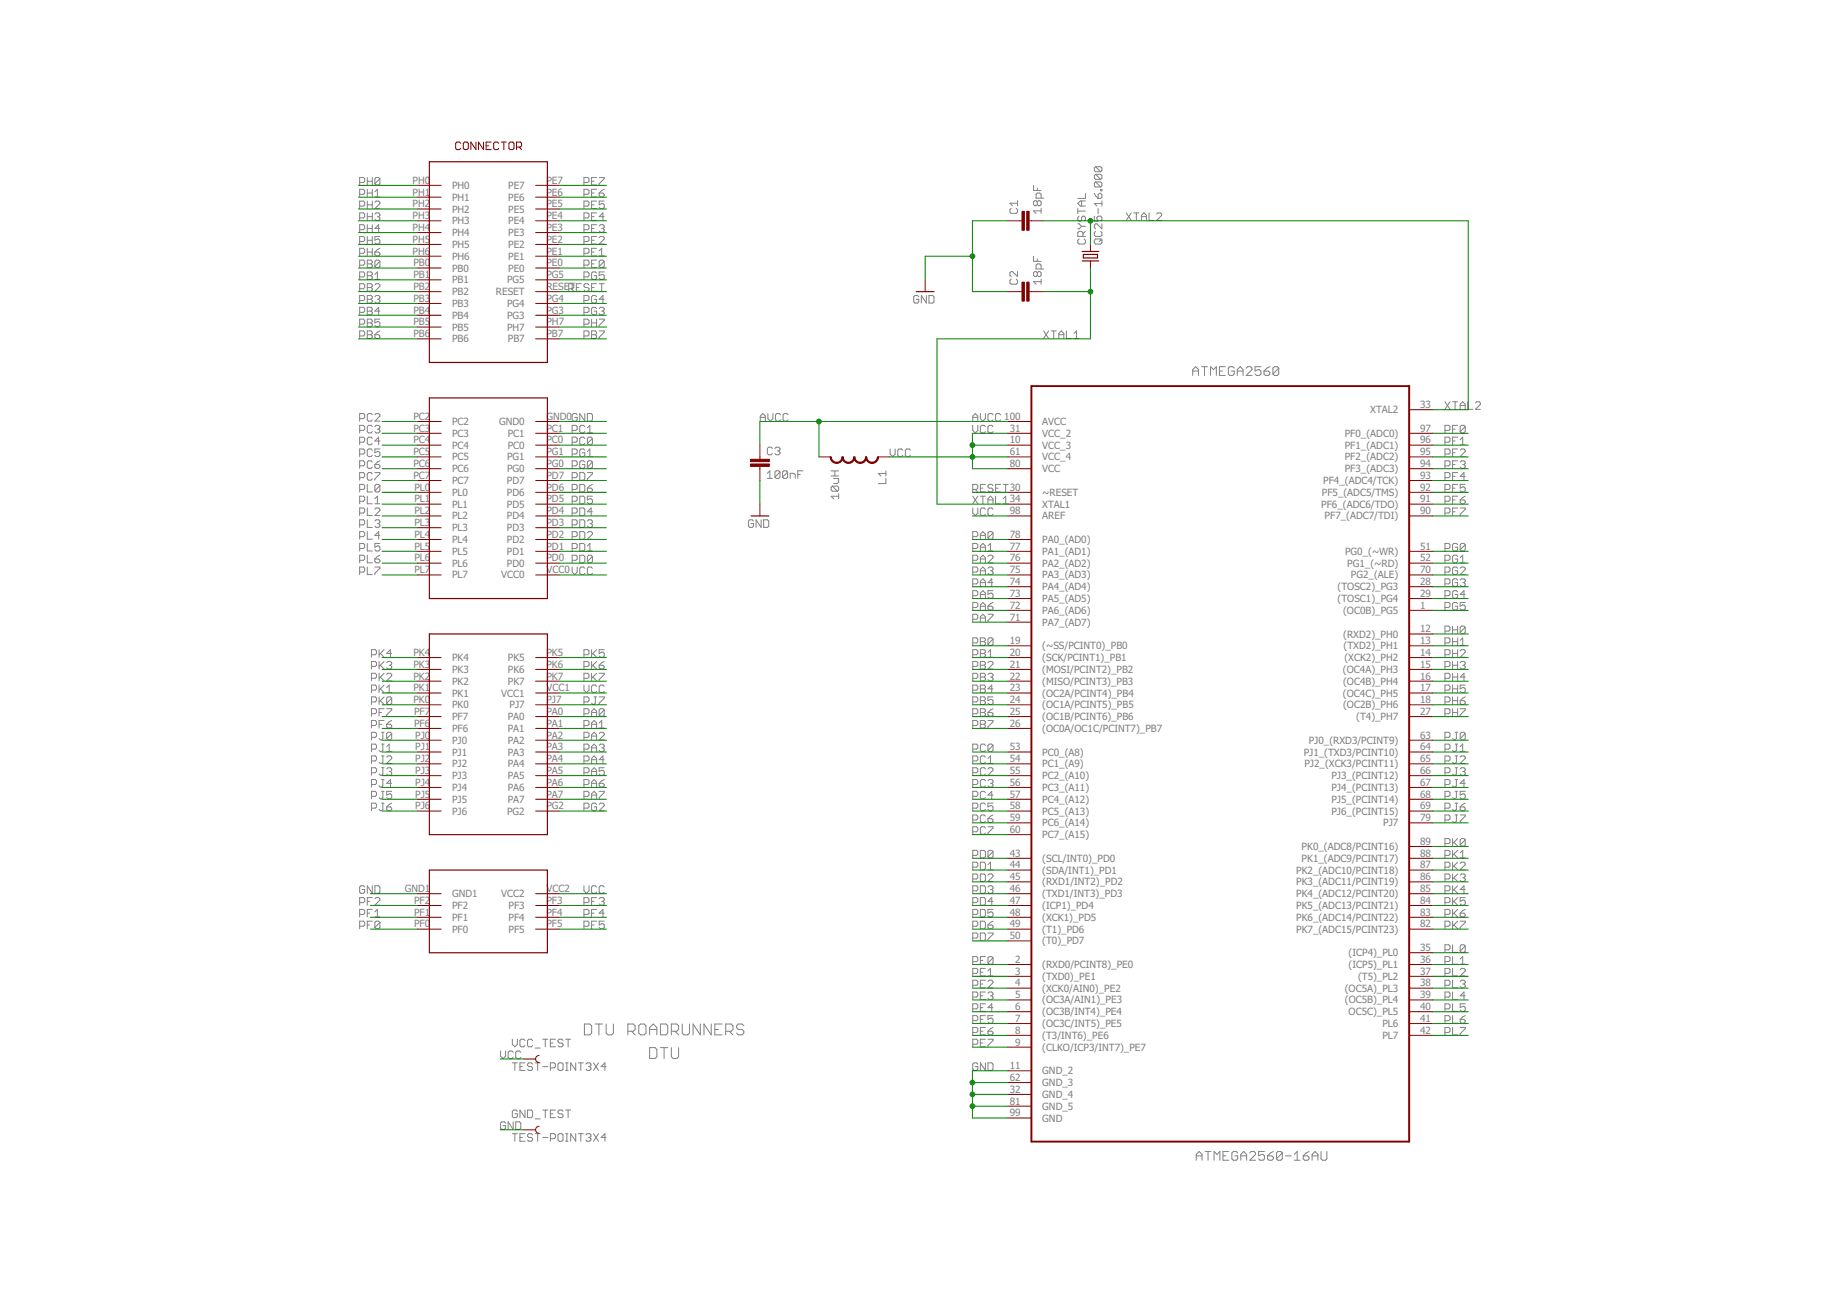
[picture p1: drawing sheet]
<svg xmlns="http://www.w3.org/2000/svg" width="1189mm" height="841mm" viewBox="0 0 1189 841" stroke-linecap="round" stroke-linejoin="round" font-family="sans-serif">
<g fill="none" stroke="#808080" stroke-width=".65">
<path d="M232 118h3v-1v-2h-3v4M237 115v4M237 117h3M240 115v4M245 115h-1h-1h-1v4M245 115v4h-1h-1h-1M245 115l-3 4M377 118h2l1-1v-2h-1h-2v4M382 117h1M385 115h-3v4h3M387 115h3l-3 4M667 120v3h5"/>
<path d="M707 108h-1v2l1 1h3M707 113h-1v2l1 1h3M707 117l-1 1v2l1 1h3M707 108h3h1v2l-1 1M707 113h3h1v2l-1 1M707 117h3l1 1v2l-1 1M707 117l3 4M707 113l3 3M707 108l3 3M232 133h3v-1v-1v-1h-3v5M232 125h3v-2v-1h-3v5M237 125h3"/>
<path d="M237 122v5M237 130v5M237 137v5M237 140h3M237 132h3M240 122v5M240 130v5M240 137v5M242 131l1-1h1l1 1-3 4h3M242 138l1-1h1l1 1-1 2M242 124l2-2v5M242 127h3"/>
<path d="M244 140h.1M244 140l1 1-1 1h-1l-1-1M377 133h2l1-1v-1l-1-1h-2v5M377 125h2h1v-2l-1-1h-2v5M382 125h1M382 140h1M382 132h1M385 130h-3v5h3M385 122h-3v5h3M385 137h-3v5h3M387 125h2l1 1-1 1h-1l-1-1zM390 130h-3v2l1-1 2 1v2l-1 1h-1l-1-1"/>
<path d="M390 140h-3l2-3v5M390 122l-3 3M653 134l-1 1v2l1 1h3l1-1v-2l-1-1M657 130v3M657 131h-5l1 2M670 130h2v2l-1 1-1-1M670 130h-1h-2v2l1 1 2-1M670 121v2M670 130v2M672 136h-5l2 2M672 128v-3h-1h-1h-1v3h5M672 134v4"/>
<path d="M696 135v3M696 136h5M696 140v2v1l2-1v-2h1h2v2l-1 1M698 130v3M701 125v3h-5M701 130h-4l-1 1 1 2h4M706 140v3h3l-1-3h1h1h1v2l-1 1M706 125l3 3M709 126l1-1 1 1v1l-1 1h-1zM709 135v3M710 122h1v1h-1zM711 130v3"/>
<path d="M711 131h-5l2 2M727 137l3 5M730 137l-3 5M732 137h3M733 137v5M737 140h3M742 137v5h3M747 138v-1h2l1 1v1l-3 3h3M232 156h3v-1v-2h-3v5M232 141h3v-1v-2v-1h-3v5M232 148h3v-1v-1v-1h-3v5M237 145v5"/>
<path d="M237 153v5M237 155h3M237 147h3M240 145v5M240 153v5M245 153h-3v2l2-1 1 1v2l-1 1h-1l-1-1M245 147h-3l2-2v5M377 156h2l1-1v-2h-1h-2v5M377 141h2l1-1v-2l-1-1h-2v5M377 148h2l1-1v-1l-1-1h-2v5M382 155h1M382 147h1"/>
<path d="M385 153h-3v5h3M385 145h-3v5h3M387 153h1h1h1v1l-3 4h3M387 146l1-1h1l1 1-1 1M388 147h1M389 147l1 1-1 2h-1l-1-1M696 144l2 2M696 154v1v2v1h4l1-1v-2l-1-1M698 146l-2 2M698 146h3M699 153v-3l-1-1h-2v1v3h5M701 149l-2 2"/>
<path d="M707 154h3l1 1v2l-1 1h-3l-1-1v-2zM707 149l-1 1v2l1 1h3l1-1v-2l-1-1M711 144v4l-3-4h-1l-1 1v2l1 1M711 154l-1 2M737 142v-3l1-2 2 2v3M232 164h3v-1v-2v-1h-3v5M232 171h3v-1v-1v-1h-3v5M232 179h3v-1v-2h-3v4M237 170h2M237 160v5M237 168h2l1 1-1 1 1 2-1 1h-2zM237 176h2h1l-1 2 1 2h-1h-2z"/>
<path d="M237 178h2M237 163h3M240 160v5M242 163h2l1 1-1 1h-1l-1-1zM242 177l2-1v4M245 169l-1-1h-1l-1 1v3M245 169v3l-1 1h-1l-1-1M245 169l-3 3M245 160l-3 3M377 164h2l1-1v-2l-1-1h-2v5M377 171h2l1-1v-1l-1-1h-2v5M377 179h2l1-1v-2h-1h-2v4"/>
<path d="M382 170h1M382 163h1M385 160h-3v5h3M385 168h-3v5h3M385 176h-1h-1h-1v4h1h1h1v-2h-2M387 162l1-2v5M387 165h3M390 169l-1-1h-1l-1 1v3M390 176h-3v2l1-1 2 1v2h-1h-1h-1M390 169v3l-1 1h-1l-1-1M390 169l-3 3M657 175v4l-4-4-1 1v2l1 1"/>
<path d="M667 165v4h5M670 176v-1l2 1v2l-1 1-1-1M670 176l-1-1-2 1v2l1 1 2-1M670 167v2M670 176v2M672 174v-3l-1-1h-1l-1 1v3h5M232 194h3v-1v-1v-1h-3v5M232 186h3v-2v-1h-3v5M237 198h2l1 1-1 2 1 1-1 1h-2zM237 191h2l1 1-1 1 1 2-1 1h-2zM237 193h2M237 183h2l1 1-1 2 1 1-1 1h-2z"/>
<path d="M237 186h2M242 192l1-1h1l1 1-1 1M242 184l1-1h1l1 1v1l-3 3h3M242 180h3M244 193h.1M244 193l1 1-1 2h-1l-1-1M367 186h3v-2v-1h-3v5M369 186l1 2M372 186h2M375 183h-3v5h3M377 194h2l1-1v-1l-1-1h-2v5M380 184l-1-1h-1l-1 2 1 1h1l1 1-1 1h-1l-1-1"/>
<path d="M382 186h1M385 192l-1-1h-1l-1 1v3l1 1h1l1-1v-2h-2M385 183h-3v5h3M385 199l-1-1h-1l-1 1v3l1 1h1l1-1v-1h-2M387 183h3M387 199l1-1h1l1 1-1 2M388 183v5M390 193h-3l2-2v5M593 192l-1-1h-1l-1 1v3l1 1h1l1-1v-2h-2M598 191v5l-3-5v5M600 191h2l1 1v3l-1 1h-2zM653 180l-1 1v2h1h3h1v-2l-1-1"/>
<path d="M672 180v3M672 182h-5l2 1M232 202h3v-1v-2v-1h-3v5M232 209h3v-1v-1v-1h-3v5M232 217h3v-1v-2h-3v4M237 206h2l1 1-1 1 1 2-1 1h-2zM237 214h2h1l-1 2 1 2h-1h-2zM237 201h2M237 208h2M237 216h2M242 216h2l1 2h-1h-1h-1zM245 206h-3v2h2h1v2l-1 1h-1l-1-1"/>
<path d="M245 201h-3l2-3v5M245 214l-3 2M377 202h2l1-1v-2l-1-1h-2v5M377 209h2l1-1v-1l-1-1h-2v5M377 217h2l1-1v-2h-1h-2v4M382 206v5M382 214h2h1l-1 2 1 2h-1h-2zM382 208h3M382 216h2M385 206v5M387 206h3v1l-3 3v1M387 214h3l-3 4"/>
<path d="M388 201h1M389 201l1 1-1 1h-1l-1-1M674 214l3 4M677 214l-3 4M678 214h4M680 214v4M683 216h4M683 218v-3l2-1 2 1v3M688 214v4h4M693 218h3M693 215l2-1v4M770 240h4"/>
<path d="M776 237h3M777 237v5M787 240h2M791 237h-4v5h4M797 238l-1-1h-2l-1 1v3l1 1h2l1-1v-1h-2M799 240h3M804 238l1-1h2l1 1v1l-4 3h4M814 237h-4v3l2-1h1l1 1v1l-1 1h-2l-1-1M816 240h3h1v1l-1 1h-2l-1-1zM820 237l-4 3M825 238l-1-1h-2v1v3M825 238v3l-1 1h-2v-1"/>
<path d="M825 238l-3 3M770 242v-3l2-2 2 2v3M781 242v-5l2 2 2-2v5M799 242v-3l1-2 2 2v3M933 259l3 5M936 259l-3 5M938 259h3M939 259v5M947 259v5h4M232 278h3v-1v-2h-3v4M232 270h3v-1v-1v-1h-3v5M240 275h-1h-1h-1v4h1h1h1"/>
<path d="M240 268l-1-1h-1l-1 1v3l1 1h1l1-1M242 275h1h1h1l-1 2M242 268l1-1h1l1 1v1l-3 3h3M244 277h.1M244 277l1 1-1 1h-1h-1M369 278h3l1-1v-2h-1h-3v4M373 268l-1-1h-2l-1 1v3l1 1h2l1-1v-2h-2M377 275h-2h-1v4h1h2M377 267v5l-3-5v5M379 279h3M379 267h3v1v3v1h-3zM379 276l2-1v4"/>
<path d="M491 269h3M491 272v-3l1-2 2 2v3M496 267v3l1 2 2-2v-3M504 268l-1-1h-2v1v3v1h2l1-1M509 268l-1-1h-2l-1 1v3l1 1h2l1-1M628 272v-3l1-2 2 2v3M628 275v3l1 1 2-1v-3M628 269h3M633 267v3l1 2 2-2v-3M636 275h-1h-1h-1v4h1h1h1M641 275h-1h-2v4h2h1M641 268l-1-1h-2v1v3v1h2l1-1"/>
<path d="M646 268l-1-1h-2v1v3v1h2l1-1M933 278h2l1-1v-2h-1h-2v4M938 277h1M941 275h-3v4M942 264v-3l2-2 2 2v3M942 262h4M946 275h-1h-2h-1v4M946 275v4h-1h-2h-1M946 275l-4 4M952 260l1-1h2l1 1v1l-4 3h4M232 293h3v-1v-1v-1h-3v5M232 285h3v-2v-1h-3v5"/>
<path d="M240 291l-1-1h-1l-1 1v3l1 1h1l1-1M240 283l-1-1h-1l-1 1v3l1 1h1l1-1M240 298l-1-1h-1l-1 1v3l1 1h1l1-1M242 300h2l1 1-1 1h-1l-1-1zM245 290h-3v2l2-1 1 1v2l-1 1h-1l-1-1M245 285h-3l2-3v5M245 297l-3 3M369 293h3l1-1v-1l-1-1h-3v5M369 285h3h1v-2l-1-1h-3v5M377 291v-1h-2l-1 1v3l1 1h2v-1v-2h-1M377 283v-1h-2l-1 1v3l1 1h2v-1M377 298v-1h-2l-1 1v3l1 1h2v-1v-1h-1"/>
<path d="M379 295h3M379 291l2-1v5M382 283v-1h-2l-1 1v3M382 298v-1h-2l-1 1v3M382 283v3v1h-2l-1-1M382 298v3v1h-2l-1-1M382 283l-3 3M382 298l-3 3M499 289h-1h-2h-1v4l1 1h2l1-1M500 289h1h2v2M502 291h1M503 291v1v2h-2l-1-1"/>
<path d="M575 290v3l1 2 2-2v-3M583 291l-1-1h-2l-1 1v3l1 1h2l1-1M588 291l-1-1h-2l-1 1v3l1 1h2l1-1M933 293h2l1-1v-1l-1-1h-2v5M933 285h2h1v-2l-1-1h-2v5M938 285h1M938 300h1M938 292h1M941 290h-3v5M941 282h-3v5M941 297h-3v5M942 291l1-1h2l1 1-4 4h4"/>
<path d="M942 287h4M942 298l1-1h2l1 1-1 2M942 284l2-2v5M944 300h1M945 300l1 1-1 1h-2l-1-1M232 301h3v-1v-2v-1h-3v5M232 308h3v-1v-1v-1h-3v5M232 316h3v-1v-2h-3v5M237 313v5h3M240 306l-1-1h-1l-1 1v3l1 1h1l1-1M242 305h3v1l-3 3v1M245 313h-1h-1h-1v4"/>
<path d="M245 313v4l-1 1h-1l-1-1M245 313l-3 4M369 301h3l1-1v-2l-1-1h-3v5M369 308h3l1-1v-1l-1-1h-3v5M369 316h3l1-1v-2h-1h-3v5M374 305h3v1v3v1h-3zM374 313h3v4v1h-3zM379 305h3v1l-3 3v1M379 315h3v2v1h-2l-1-1zM382 313l-3 2M495 309h4M495 306l2-2v5"/>
<path d="M503 305v3v1h-2l-1-1M503 305v-1h-2l-1 1v3M503 305l-3 3M508 305v3v1h-2l-1-1M508 305v-1h-2l-1 1v3M508 305l-3 3M510 309v-3h2h1v3M515 306h2M518 304h-3v5M536 307h5M536 304h5M537 314h3l1 1v1l-1 1"/>
<path d="M537 314l-1 1v1l1 1h3M537 314l3 3M538 309h3v2l-1 1h-2M539 304v3M541 319v3M572 309v3h-5M572 306h-5l1 1M572 304v3M628 316h2l1-1v-2h-1h-2v5M629 316l2 2M633 315h1M636 313h-3v5h3"/>
<path d="M641 313h-1h-2v2h2l1 1-1 2h-2v-1M643 315h1M646 313h-3v5h3M647 313h4M649 313v5M933 316h2l1-1v-2h-1h-2v5M933 301h2l1-1v-2l-1-1h-2v5M933 308h2l1-1v-1l-1-1h-2v5M938 315h1M938 307h1M941 313h-3v5M941 305h-3v5"/>
<path d="M946 313h-4v2l2-1 2 1v2l-1 1h-2l-1-1M946 307h-4l3-2v5M232 339h3v-1v-2h-3v4M232 331h3v-1v-1v-1h-3v5M232 324h3v-1v-2v-1h-3v5M237 336v4h3M237 328v5h3M237 320v5h3M242 336h1h1h1l-1 2M242 329l1-1h1l1 1v1l-3 3h3M242 322l2-2v5M242 325h3"/>
<path d="M244 338h.1M244 338l1 1-1 1h-1h-1M369 339h3l1-1v-2h-1h-3v4M369 324h3l1-1v-2l-1-1h-3v5M369 331h3l1-1v-1l-1-1h-3v5M374 336h3v4h-3zM374 320h3v1v3v1h-3zM374 328h3v1v3v1h-3zM379 336h1h2v2M381 338h1M382 338v1v1h-2h-1M382 320h-3v3l2-1 1 1v1v1h-2l-1-1"/>
<path d="M382 330h-3l3-2v5M486 336h-1h-1h-1v4h1h1h1v-2h-1M491 336v4l-3-4v4M493 336h2h1v4h-1h-2zM541 320h-5l2 2M628 328v3l1 2 2-2v-3M628 320l3 5M631 320l-3 5M633 320h3M634 320v5M636 329l-1-1h-1l-1 1v3l1 1h1l1-1M638 325v-3l1-2 2 2v3"/>
<path d="M638 323h3M641 329l-1-1h-2v1v3v1h2l1-1M643 320v5h3M647 322l2-2v5M647 325h4M933 331h2l1-1v-1l-1-1h-2v5M933 324h2l1-1v-2l-1-1h-2v5M938 330h1M938 323h1M941 328h-3v5M941 320h-3v5M942 328h4v1l-4 3v1"/>
<path d="M942 323h3l1 1-1 1h-2l-1-1zM946 320l-4 3M232 346h3v-2v-1h-3v5M232 354h3v-1v-1v-1h-3v5M237 343v5h3M237 351v5h3M237 358v5h3M245 351h-3v2l2-1 1 1v2l-1 1h-1l-1-1M245 346h-3l2-3v5M245 358l-3 3M369 346h3h1v-2l-1-1h-3v5M369 354h3l1-1v-1l-1-1h-3v5"/>
<path d="M374 343h3v1v3v1h-3zM374 351h3v1v3v1h-3zM374 358h3v1v3v1h-3zM379 344l1-1h2v1v1l-3 3h3M379 356h3M379 352l2-1v5M382 359v-1h-2l-1 1v3M382 359v3v1h-2l-1-1M382 359l-3 3M628 346h2h1v-2l-1-1h-2v5M628 354h2l1-1v-1l-1-1h-2v5M633 348v-3l1-2 2 2v3"/>
<path d="M633 356v-4l1-1 2 1v4M633 346h3M633 353h3M638 359v-1h2l1 1v1l-3 3h3M638 352l1-1v5M638 356h3M641 344l-1-1h-2v1v3M641 344v3l-1 1h-2v-1M641 344l-3 3M933 354h2l1-1v-1l-1-1h-2v5M941 352l-1-1h-2v1v3v1h2l1-1v-2h-2M941 359l-1-1h-2v1v3v1h2l1-1v-1h-2"/>
<path d="M946 352l-1-1h-2l-1 1v3M946 352v3l-1 1h-2l-1-1M946 352l-4 3M232 369h3v-1v-1v-1h-3v5M232 362h3v-1v-2v-1h-3v5M237 366v5h3M242 366h3v1l-3 3v1M242 361h2l1 1-1 1h-1l-1-1zM369 362h3l1-1v-2l-1-1h-3v5M369 366v3l2 2 2-2v-3M377 367v-1h-2l-1 1v3l1 1h2v-1M382 367v-1h-2l-1 1v3l1 1h2v-1"/>
<path d="M628 362h2l1-1v-2l-1-1h-2v5M628 369h2l1-1v-1l-1-1h-2v5M628 377h2l1-1v-2h-1h-2v5M633 363v-3l1-2 2 2v3M633 371v-3l1-2 2 2v3M633 379v-4l1-1 2 1v4M633 361h3M633 368h3M633 376h3M638 367v-1h2l1 1-1 1M639 368h1M640 368l1 1-1 2h-2v-1"/>
<path d="M641 376h-3l2-2v5M933 377h2l1-1v-2h-1h-2v5M933 369h2l1-1v-1l-1-1h-2v5M933 362h2l1-1v-2l-1-1h-2v5M941 367l-1-1h-2v1v3v1h2l1-1v-2h-2M941 374h-1h-2v4v1h2l1-1v-2h-2M942 367l1-1h2l1 1v1l-4 3h4M942 363h4M942 374h1h2h1l-1 2M942 360l2-2v5M944 376h1M945 376l1 1-1 2h-2l-1-1"/>
<path d="M628 384h2h1v-2l-1-1h-2v5M628 392h2l1-1v-1l-1-1h-2v5M628 400h2l1-1v-2l-1-1h-2v5M633 386v-3l1-2 2 2v3M633 394v-4l1-1 2 1v4M633 384h3M633 391h3M633 399h3M638 391h2l1 2-1 1h-2v-1zM638 396h3v1l-3 4M641 381h-3v3l1-1 2 1v1l-1 1h-2v-1M641 389l-3 2"/>
<path d="M933 384h2h1v-2l-1-1h-2v5M933 392h2l1-1v-1l-1-1h-2v5M941 382l-1-1h-2v1v3v1h2l1-1v-1h-2M941 390l-1-1h-2v1v3v1h2l1-1v-2h-2M946 389h-4v2l2-1 2 1v2l-1 1h-2l-1-1M946 384h-4l3-3v5M245 419v5M248 419l-3 4M382 419v5M385 419l-3 4M390 419h-3v3l1-1 2 1v1l-1 1h-1l-1-1M628 415h2l1-1v-1l-1-1h-2v5"/>
<path d="M633 401v-3l1-2 2 2v3M633 412h2l1 1-1 1 1 2-1 1h-2zM633 419h2l1 1-1 2 1 1-1 1h-2zM633 414h2M641 413l-1-1h-2v1v3M641 413v3l-1 1h-2v-1M641 413l-3 3M933 415h2l1-1v-1l-1-1h-2v5M933 407h2h1v-2l-1-1h-2v5M938 414h3M938 404v5M938 412v5"/>
<path d="M938 419v5M938 407h3M941 404v5M941 412v5M941 419v5M942 417h4M942 413l2-1v5M946 405l-1-1h-2l-1 1v3M946 405v3l-1 1h-2l-1-1M946 405l-4 3M240 423h2l1-1v-2l-1-1h-2v5M240 430h2l1-1v-1l-1-1h-2v5"/>
<path d="M240 438h2l1-1v-2h-1h-2v4M245 427v5M245 435v4M245 437l3 2M245 429l3 3M245 422l3 2M248 435l-3 3M248 427l-3 3M250 435h2h1v1l-3 3h3M250 428v-1h2l1 1-1 1M251 429h1M252 429l1 1-1 2h-2v-1"/>
<path d="M253 422h-3l2-3v5M377 423h2l1-1v-2l-1-1h-2v5M377 430h2l1-1v-1l-1-1h-2v5M377 438h2l1-1v-2h-1h-2v4M382 427v5M382 435v4M383 422l2 2M383 429l2 3M383 437l2 2M385 427l-3 3M385 435l-3 3M387 429h2l1 2-1 1h-1l-1-1z"/>
<path d="M387 435h3l-3 4M390 427l-3 2M628 423h2l1-1v-2l-1-1h-2v5M628 430h2l1-1v-1l-1-1h-2v5M628 438h2l1-1v-2h-1h-2v4M633 427h2l1 1-1 1 1 2-1 1h-2zM633 435h2h1l-1 2 1 2h-1h-2zM633 422h2M633 429h2M633 437h2M638 428v-1h2l1 1v1l-3 3h3M638 435h2h1l-1 2"/>
<path d="M638 421l1-2v5M638 424h3M639 437h1M640 437l1 1-1 1h-2M933 423h2l1-1v-2l-1-1h-2v5M933 430h2l1-1v-1l-1-1h-2v5M933 438h2l1-1v-2h-1h-2v4M938 422h3M938 429h3M938 437h3M938 427v5M938 435v4"/>
<path d="M941 427v5M941 435v4M942 420l1-1h2l1 1v1l-4 3h4M942 428l1-1h2l1 1-1 1M944 429h1M945 429l1 1-1 2h-2l-1-1M946 437h-4l3-2v4M240 445h2h1v-2l-1-1h-2v5M240 453h2l1-1v-1l-1-1h-2v5M245 460h1M245 442v5M245 450v5"/>
<path d="M245 452l3 3M245 445l3 2M248 457h-3v5M248 450l-3 3M248 442l-3 3M250 447h3M250 457h3v1l-3 3v1M250 444l1-2v5M253 451l-1-1h-2v1v3M253 451v3l-1 1h-2v-1M253 451l-3 3M377 442v3l2 2 1-2v-3"/>
<path d="M377 453h2l1-1v-1l-1-1h-2v5M382 460h3M383 450h2M384 450v4l-1 1-1-1M385 443l-1-1h-1l-1 1v3l1 1h1l1-1M387 450h3v1l-3 3v1M390 443l-1-1h-1l-1 1v3l1 1h1l1-1M390 458l-1-1h-1l-1 1v3M390 458v3l-1 1h-1l-1-1M390 458l-3 3M628 445h2h1v-2l-1-1h-2v5M628 453h2l1-1v-1l-1-1h-2v5"/>
<path d="M633 442h2l1 1-1 2 1 1-1 1h-2zM633 450h2l1 1-1 1 1 2-1 1h-2zM633 457h2l1 1-1 2 1 1-1 1h-2zM633 460h2M633 445h2M633 452h2M638 460h2l1 1-1 1h-2v-1zM641 450h-3v2l1-1 2 1v2l-1 1h-2v-1M641 445h-3l2-3v5M641 457l-3 3M933 445h2h1v-2l-1-1h-2v5M933 453h2l1-1v-1l-1-1h-2v5"/>
<path d="M938 460h3M938 445h3M938 452h3M938 442v5M938 450v5M938 457v5M941 442v5M941 450v5M941 457v5M942 457h4v1l-4 3v1M942 452h3l1 2-1 1h-2l-1-1zM946 442h-4v3l2-1 2 1v1l-1 1h-2l-1-1"/>
<path d="M946 450l-4 2M240 461h2l1-1v-2l-1-1h-2v5M240 468h2l1-1v-1l-1-1h-2v5M240 476h2l1-1v-2h-1h-2v5M245 467h1M246 473h2M247 473v4l-1 1-1-1M248 465h-3v5M250 467h2l1 2-1 1h-2v-1zM253 473h-1h-2v4M253 473v4l-1 1h-2v-1M253 465l-3 2"/>
<path d="M253 473l-3 4M377 461h2l1-1v-2l-1-1h-2v5M377 468h2l1-1v-1l-1-1h-2v5M377 476h2l1-1v-2h-1h-2v5M382 462v-3l1-2 2 2v3M382 470v-3l1-2 2 2v3M382 478v-4l1-1 2 1v4M382 467h3M382 475h3M387 473h1h1h1v1l-3 4h3M387 467l1-2v5M387 470h3"/>
<path d="M628 461h2l1-1v-2l-1-1h-2v5M628 468h2l1-1v-1l-1-1h-2v5M633 465h2l1 1-1 1 1 2-1 1h-2zM633 467h2M638 465h3v1l-3 3v1M933 461h2l1-1v-2l-1-1h-2v5M933 476h2l1-1v-2h-1h-2v5M939 473h2M940 473v4l-1 1-1-1M946 473h-1h-2h-1v4M946 473v4l-1 1h-2l-1-1M946 473l-4 4"/>
<path d="M240 491h2l1-1v-1l-1-1h-2v5M240 484h2l1-1v-2l-1-1h-2v5M240 499h2l1-1v-2h-1h-2v4M246 480h2M246 488h2M246 496h2M247 496v4h-1h-1M247 480v4l-1 1-1-1M247 488v4l-1 1-1-1M250 485h3M250 489v-1h2l1 1v1l-3 3h3M250 496h2h1l-1 2"/>
<path d="M250 482l1-2v5M251 498h1M252 498l1 1-1 1h-2M377 484h2l1-1v-2l-1-1h-2v5M377 491h2l1-1v-1l-1-1h-2v5M377 499h2l1-1v-2h-1h-2v4M382 485v-3l1-2 2 2v3M382 493v-3l1-2 2 2v3M382 483h3M382 490h3M382 498h3M387 481l1-1h1l1 1-1 2"/>
<path d="M388 483h1M389 483l1 1-1 1h-1l-1-1M390 496h-3v2l1-1 2 1v2h-1h-1h-1M390 490h-3l2-2v5M628 484h2l1-1v-2l-1-1h-2v5M628 491h2l1-1v-1l-1-1h-2v5M628 499h2l1-1v-2h-1h-2v4M636 481l-1-1h-1l-1 1v3l1 1h1l1-1M636 489l-1-1h-1l-1 1v3l1 1h1l1-1M636 496h-1h-1h-1v4h1h1h1M638 496h2h1v1l-3 3h3M638 490l1-2v5"/>
<path d="M638 493h3M641 481l-1-1h-2v1v3M641 481v3l-1 1h-2v-1M641 481l-3 3M933 484h2l1-1v-2l-1-1h-2v5M933 491h2l1-1v-1l-1-1h-2v5M933 499h2l1-1v-2h-1h-2v4M939 480h2M939 488h2M939 496h2M940 480v4l-1 1-1-1M940 496v4h-1h-1"/>
<path d="M940 488v4l-1 1-1-1M942 485h4M942 489l1-1h2l1 1v1l-4 3h4M942 496h1h2h1l-1 2M942 482l2-2v5M944 498h1M945 498l1 1-1 1h-2h-1M240 506h2h1v-2l-1-1h-2v5M240 514h2l1-1v-1l-1-1h-2v5M246 503h2M246 511h2M246 518h2"/>
<path d="M247 503v4l-1 1-1-1M247 511v4l-1 1-1-1M247 518v4l-1 1-1-1M253 506h-3l2-3v5M253 511h-3v2l1-1 2 1v2l-1 1h-2v-1M253 518l-3 3M377 506h2h1v-2l-1-1h-2v5M377 514h2l1-1v-1l-1-1h-2v5M382 500v-3l1-1 2 1v3M382 508v-3l1-2 2 2v3M382 516v-4l1-1 2 1v4M382 506h3"/>
<path d="M382 513h3M385 519l-1-1h-1l-1 1v3l1 1h1l1-1v-1h-2M387 506h2l1 1-1 1h-1l-1-1zM387 511h3v1l-3 3v1M387 519l1-1h1l1 1v1l-3 3h3M390 503l-3 3M628 506h2h1v-2l-1-1h-2v5M628 514h2l1-1v-1l-1-1h-2v5M636 504l-1-1h-1l-1 1v3l1 1h1l1-1M636 512l-1-1h-1l-1 1v3l1 1h1l1-1M636 519l-1-1h-1l-1 1v3l1 1h1l1-1M638 504v-1h2l1 1-1 2"/>
<path d="M639 506h1M640 506h1l-1 2h-2v-1M641 518h-3v3l1-1 2 1v1l-1 1h-2v-1M641 513h-3l2-2v5M933 506h2h1v-2l-1-1h-2v5M933 514h2l1-1v-1l-1-1h-2v5M939 503h2M939 511h2M939 518h2M940 503v4l-1 1-1-1M940 511v4l-1 1-1-1M940 518v4l-1 1-1-1"/>
<path d="M946 506h-4l3-3v5M946 511h-4v2l2-1 2 1v2l-1 1h-2l-1-1M946 518l-4 3M240 522h2l1-1v-2l-1-1h-2v5M250 521h2l1 1-1 1h-2v-1zM377 522h2l1-1v-2l-1-1h-2v5M628 522h2l1-1v-2l-1-1h-2v5M628 529h2l1-1v-1l-1-1h-2v5M628 537h2l1-1v-2h-1h-2v5M636 527l-1-1h-1l-1 1v3l1 1h1l1-1M636 534h-1h-1h-1v4l1 1h1l1-1M638 528h2l1 2-1 1h-2v-1z"/>
<path d="M638 534h3l-3 4v1M641 526l-3 2M933 522h2l1-1v-2l-1-1h-2v5M933 529h2l1-1v-1l-1-1h-2v5M939 526h2M940 526v4l-1 1-1-1M942 521h3l1 1-1 1h-2l-1-1zM942 526h4v1l-4 3v1M628 552h2l1-1v-1l-1-1h-2v5M628 560h2l1-1v-2l-1-1h-2v5M633 549h2l1 1v3l-1 1h-2zM633 556h2l1 1v4h-1h-2z"/>
<path d="M638 558l1-2v5M641 550l-1-1h-2v1v3M641 550v3l-1 1h-2v-1M641 550l-3 3M933 552h2l1-1v-1l-1-1h-2v5M933 560h2l1-1v-2l-1-1h-2v5M933 544h2h1v-2l-1-1h-2v5M938 541v5M938 549v5M938 556v5M938 544l3 2M938 551l3 3"/>
<path d="M938 559l3 2M941 541l-3 3M941 549l-3 3M941 556l-3 4M942 554h4M942 557l1-1h2l1 1v1l-4 3h4M942 550l2-1v5M946 542l-1-1h-2l-1 1v3M946 542v3l-1 1h-2l-1-1M946 542l-4 3M235 573v-1h-2l-1 1v3l1 1h2v-1v-2h-1M240 572v5l-3-5v5"/>
<path d="M240 579h-3v5M242 572h2l1 1v3l-1 1h-2zM377 572v3l2 2 1-2v-3M385 573l-1-1h-1l-1 1v3l1 1h1l1-1M385 579h-3v5M390 573l-1-1h-1l-1 1v3l1 1h1l1-1M628 567h2h1v-2l-1-1h-2v5M628 575h2l1-1v-1l-1-1h-2v5M633 564h2l1 1v3l-1 1h-2zM633 572h2l1 1v3l-1 1h-2zM633 579h2l1 1v3l-1 1h-2zM638 573v-1h2l1 1-1 1"/>
<path d="M638 565v-1h2l1 1v1l-3 3h3M638 561h3M639 574h1M640 574l1 1-1 2h-2v-1M933 575h2l1-1v-1l-1-1h-2v5M933 567h2h1v-2l-1-1h-2v5M938 564v5M938 572v5M938 579v5M938 567l3 2M938 574l3 3M941 564l-3 3"/>
<path d="M941 572l-3 3M941 579l-3 4M942 565l1-1h2l1 1-1 2M944 567h1M945 567h1l-1 2h-2l-1-1M946 574h-4l3-2v5M946 579h-4v3l3-1 1 1v1l-1 1h-2l-1-1M232 583h3v-1v-2v-1h-3v5M232 590h3v-1v-1v-1h-3v5M232 598h3v-1v-2h-3v4M237 582h2M237 597h2"/>
<path d="M237 589h2M240 587h-3v5M240 595h-3v4M242 580l1-1h1l1 1v1l-3 3h3M242 589l2-2v5M242 592h3M245 595h-1h-1h-1v4M245 595v4h-1h-1h-1M245 595l-3 4M377 583h2l1-1v-2l-1-1h-2v5M377 590h2l1-1v-1l-1-1h-2v5M377 598h2l1-1v-2h-1h-2v4"/>
<path d="M382 582h1M382 597h1M382 589h1M385 587h-3v5M385 595h-3v4M387 580l1-1h1l1 1-1 2M388 582h1M389 582l1 1-1 1h-1l-1-1M390 595h-3v2l2-1 1 1v2h-1h-1h-1M390 589h-3l2-2v5M628 583h2l1-1v-2l-1-1h-2v5M628 590h2l1-1v-1l-1-1h-2v5"/>
<path d="M628 598h2l1-1v-2h-1h-2v4M633 587h2l1 1v3l-1 1h-2zM633 595h2h1v4h-1h-2zM638 597h2l1 2h-1h-2zM641 587h-3v2h1h2v2l-1 1h-2v-1M641 582h-3l2-3v5M641 595l-3 2M933 583h2l1-1v-2l-1-1h-2v5M933 590h2l1-1v-1l-1-1h-2v5M933 598h2l1-1v-2h-1h-2v4M938 587v5M938 595v4"/>
<path d="M938 582l3 2M938 589l3 3M938 597l3 2M941 587l-3 3M941 595l-3 3M942 589h3l1 2-1 1h-2l-1-1zM942 595h4l-4 4M946 587l-4 2M628 605h2h1v-2l-1-1h-2v5M633 602h2l1 1v3l-1 1h-2zM633 620h1M636 617h-3v5h3"/>
<path d="M638 602h3v1l-3 3v1M641 618l-1-1h-2v1v4M641 618v4h-1h-2M641 618l-3 4M933 613h2l1-1v-1l-1-1h-2v5M938 617v5h3M938 610v5h3M942 619l2-2v5M946 611l-1-1h-2l-1 1v3M946 611v3l-1 1h-2l-1-1M946 611l-4 3M628 621h2l1-1v-2l-1-1h-2v5"/>
<path d="M628 628h2h1v-2l-1-1h-2v5M628 636h2l1-1v-2h-1h-2v5M633 628h1M633 635h1M636 625h-3v5h3M636 633h-3v5h3M638 633h2h1v1l-3 4h3M638 627l1-2v5M638 630h3M933 621h2l1-1v-2l-1-1h-2v5M933 628h2h1v-2l-1-1h-2v5M933 636h2l1-1v-2h-1h-2v5"/>
<path d="M938 625v5h3M938 633v5h3M942 622h4M942 626l1-1h2l1 1v1l-4 3h4M942 633h1h2h1l-1 2M944 635h1M945 635l1 1-1 2h-2l-1-1M628 644h2l1-1v-2l-1-1h-2v5M628 651h2l1-1v-1l-1-1h-2v5M628 659h2l1-1v-2h-1h-2v4M633 643h1M633 650h1"/>
<path d="M633 658h1M636 640h-3v5h3M636 648h-3v5h3M636 656h-3v4h3M638 641v-1h2l1 1-1 2M639 643h1M640 643l1 1-1 1h-2v-1M641 656h-3v2l1-1 2 1v2h-1h-2M641 650h-3l2-2v5M933 644h2l1-1v-2l-1-1h-2v5M933 651h2l1-1v-1l-1-1h-2v5M933 659h2l1-1v-2h-1h-2v4"/>
<path d="M938 640v5h3M938 648v5h3M938 656v4h3M942 658h3l1 2h-1h-2h-1zM946 643h-4l3-3v5M946 648h-4v2h3h1v2l-1 1h-2l-1-1M946 656l-4 2M323 678v4l2 1 1-1v-4M331 671v3l1 2 2-2v-3M331 679l-1-1h-1l-1 1v3l1 1h1l1-1M336 679l-1-1h-1l-1 1v3l1 1h1l1-1M339 672l-1-1h-2v1v3v1h2l1-1"/>
<path d="M344 672l-1-1h-2l-1 1v3l1 1h2l1-1M345 676h4M350 671h4M352 671v5M355 673h2M358 671h-3v5h3M363 672v-1h-2l-1 1 1 1h2v1v2h-2l-1-1M365 671h3M367 671v5M377 661h4l1 1v5l-1 1h-4zM384 661h5M387 661v7"/>
<path d="M391 661v6l1 1h3l1-1v-6M405 666h4l1-2v-2l-1-1h-4v7M408 666l2 2M412 662l1-1h3l1 1v5l-1 1h-3l-1-1zM419 668v-5l3-2 2 2v5M419 676h4l1 1v5l-1 1h-4zM419 664h5M426 676h5M426 661h4l1 1v5l-1 1h-4zM429 676v7M433 676v6l1 1h3l1-1v-6M433 666h4l1-2v-2l-1-1h-4v7"/>
<path d="M436 666l2 2M440 661v6l1 1h3l1-1v-6M452 661v7l-5-7v7M459 661v7l-5-7v7M461 664h3M466 661h-5v7h5M468 666h4l1-2v-2l-1-1h-4v7M471 666l2 2M480 662l-1-1h-2l-2 1v1l2 1h2l1 2v1l-1 1h-2l-2-1M628 674h2l1-1v-1l-1-1h-2v5M628 666h2h1v-2l-1-1h-2v5M633 673h1"/>
<path d="M633 666h1M636 671h-3v5h3M636 663h-3v5h3M638 671h3v1l-3 3v1M638 666h2l1 1-1 1h-2v-1zM641 663l-3 3M933 666h2h1v-2l-1-1h-2v5M938 663v5h3M942 663h4v1l-4 3v1M331 686h3M332 686v5M336 688h1"/>
<path d="M339 686h-3v5h3M344 687l-1-1h-2l-1 1 1 1h2l1 1-1 2h-2l-1-1M345 686h4M347 686v5M350 688h4M355 689h3v-1v-1v-1h-3v5M361 686h2v1v3v1h-2l-1-1v-3zM365 686h2M365 691h2M366 686v5M372 686v5l-4-5v5M373 686h3"/>
<path d="M375 686v5M378 687l1-1h2v1v1M380 688h1M381 688v1v2h-2l-1-1M383 686l3 5M386 686l-3 5M391 688h-3l2-2v5M631 687l-1-1h-1l-1 1v3l1 1h1l1-1v-2h-2M636 686v5l-3-5v5M638 686h2l1 1v3l-1 1h-2zM334 717l-1-1h-2v1v4h2h1v-2h-2M339 716v5l-3-5v5"/>
<path d="M340 716h3l1 1v4h-1h-3zM350 716h4M352 716v5M355 719h2M358 716h-3v5h3M363 717v-1h-2l-1 1 1 2h2v1v1h-2h-1M365 716h3M367 716v5M326 725v-1h-2l-1 1v3l1 1h2v-1v-1h-1M331 732h3M331 724v5l-3-5v5M332 732v5"/>
<path d="M333 724h2l1 1v3l-1 1h-2zM336 734h1M339 732h-3v5h3M344 733l-1-1h-2l-1 1 1 1h2l1 1-1 2h-2l-1-1M345 732h4M345 722h4M347 732v5M350 734h4M355 735h3v-1v-1v-1h-3v5M361 732h2v1v3v1h-2l-1-1v-3zM365 732h2M365 737h2"/>
<path d="M366 732v5M372 732v5l-4-5v5M373 732h3M375 732v5M378 733l1-1h2v1v1M380 734h1M381 734v1v2h-2l-1-1M383 732l3 5M386 732l-3 5M391 734h-3l2-2v5M772 749v-4l2-2 2 2v4M772 746h4"/>
<path d="M778 743h4M780 743v6M784 749v-6l1 2 2-2v6M789 746h2M793 743h-4v6h4M799 744l-1-1h-2l-1 1v4l1 1h2l1-1v-2h-2M801 746h4M801 749v-4l2-2 2 2v4M807 744l1-1h1l1 1v1l-3 4h3M816 743h-4v3l2-1h1l1 1v2l-1 1h-2l-1-1M818 746h3l1 1v1l-1 1h-2l-1-1zM822 743l-4 3"/>
<path d="M828 744l-1-1h-2l-1 1v4M828 744v4l-1 1h-2l-1-1M828 744l-4 4M830 746h3M835 749h4M835 745l2-2v6M841 746h3l1 1v1l-1 1h-2l-1-1zM845 743l-4 3M847 746h4M847 749v-4l2-2 2 2v4M853 743v5l1 1h1l1-1v-5"/>
</g>
<g fill="none" stroke="#800000" stroke-width=".65">
<path d="M297 92h-2h-1v4l1 1h2v-1M299 92h1h1h1v4l-1 1h-1l-1-1zM307 92v5l-3-5v5M312 92v5l-3-5v5M314 94h1M317 92h-3v5h3M322 92h-1h-2v4v1h2l1-1M324 92h3M325 92v5M328 92h1h2h1v4l-1 1h-2l-1-1zM333 95h3l1-1v-2h-1h-3v5M335 95l2 2"/>
<path d="M269 120h16M346 120h15M269 127h16M269 135h16M346 127h15M346 135h15M269 143h16M269 150h16M269 158h16M346 143h15M346 150h15M346 158h15"/>
<path d="M650 143h10M664 143h9M704 158v4M269 165h16M269 173h16M346 165h15M346 173h15M704 168v5M269 188h16M269 181h16M269 196h16M346 188h15"/>
<path d="M346 181h15M346 196h15M597 181v7M650 188h10M664 188h9M269 203h16M269 211h16M269 219h16M346 203h15M346 211h15M346 219h15M269 272h16"/>
<path d="M269 280h16M346 272h15M346 280h15M650 272h16M650 280h16M910 280h15M910 264h15M269 287h16M269 295h16M346 287h15M346 295h15M490 287v9"/>
<path d="M529 295h7M567 295h7M650 287h16M650 295h16M910 287h15M910 295h15M269 303h16M269 318h16M269 310h16M346 303h15M346 318h15M346 310h15"/>
<path d="M490 301v9M650 303h16M650 318h16M910 303h15M910 318h15M910 310h15M269 325h16M269 333h16M346 325h15M346 333h15M490 325v8M650 325h16"/>
<path d="M650 333h16M910 325h15M910 333h15M269 348h16M269 356h16M269 341h16M346 348h15M346 356h15M346 341h15M650 348h16M650 356h16M910 356h15"/>
<path d="M269 363h16M269 371h16M346 363h15M346 371h15M650 363h16M650 371h16M650 379h16M910 363h15M910 371h15M910 379h15M650 386h16M650 394h16"/>
<path d="M910 386h15M910 394h15M650 402h16M650 417h16M910 417h15M910 409h15M269 424h16M269 432h16M269 440h16M346 424h15M346 432h15M346 440h15"/>
<path d="M650 424h16M650 432h16M650 440h16M910 424h15M910 432h15M910 440h15M269 447h16M269 455h16M346 447h15M346 455h15M650 447h16M650 455h16"/>
<path d="M910 447h15M910 455h15M269 463h16M269 470h16M269 478h16M346 463h15M346 470h15M346 478h15M650 463h16M650 470h16M910 463h15M910 478h15"/>
<path d="M269 485h16M269 493h16M346 485h15M346 493h15M650 485h16M650 493h16M910 485h15M910 493h15M269 501h16M269 508h16M269 516h16M346 501h15"/>
<path d="M346 508h15M346 516h15M650 501h16M650 508h16M650 516h16M910 501h15M910 508h15M910 516h15M269 523h16M346 523h15M650 523h16M650 531h16"/>
<path d="M650 539h16M910 523h15M910 531h15M650 554h16M910 554h15M910 546h15M269 577h16M346 577h15M650 562h16M650 569h16M650 577h16M910 562h15"/>
<path d="M910 569h15M910 577h15M269 584h16M269 592h16M269 600h16M346 584h15M346 592h15M346 600h15M650 584h16M650 592h16M650 600h16M910 584h15"/>
<path d="M910 592h15M910 600h15M650 607h16M910 615h15M650 623h16M650 630h16M650 638h16M910 623h15M910 630h15M910 638h15M650 645h16M650 653h16"/>
<path d="M910 645h15M910 653h15M650 661h16M650 668h16M650 676h16M910 661h15M910 668h15M338 684h8M348 681a2.3 2.3 0 0 0-2 3 2.3 2.3 0 0 0 2 2M650 691h16M650 699h16M650 706h16"/>
<path d="M650 714h16M338 729h8M348 727a2.3 2.3 0 0 0-2 2 2.3 2.3 0 0 0 2 3M650 722h16"/>
</g>
<path d="M666 249h244v488h-244z" fill="none" stroke="#800000" stroke-width="1.2"/>
<path d="M277 104h76v130h-76zM698 162h11M698 168h11M699 164h9v3h-9zM591 188h12M277 257h76v129h-76zM485 333h11M277 409h76v130h-76zM277 562h76v53h-76z" fill="none" stroke="#800000" stroke-width=".76"/>
<g fill="#800000" stroke="#800000" stroke-width=".65">
<path d="M663 136h1v13h-1z"/>
<path d="M660 136h1v13h-1z"/>
<path d="M663 182h1v12h-1z"/>
<path d="M660 182h1v12h-1z"/>
<path d="M484 299h13v2h-13z"/>
<path d="M484 296h13v2h-13z"/>
</g>
<g fill="#800000" stroke="#800000" stroke-width=".65">
<path d="M563 298l2-1 1-2h1l-1 3-3 1z" fill-rule="evenodd"/>
<path d="M559 295l2 2 2 1v1l-3-1z" fill-rule="evenodd"/>
<path d="M555 298l2-1 2-2-1 3-3 1z" fill-rule="evenodd"/>
<path d="M551 295h1l1 2 2 1v1l-3-1z" fill-rule="evenodd"/>
<path d="M548 298l2-1 1-2h1l-2 3-2 1z" fill-rule="evenodd"/>
<path d="M543 295h1l1 2 3 1v1l-3-1z" fill-rule="evenodd"/>
<path d="M540 298l2-1 1-2h1l-1 3-3 1z" fill-rule="evenodd"/>
<path d="M536 295h1l1 2 2 1v1l-3-1z" fill-rule="evenodd"/>
</g>
<g fill="none" stroke="#008000" stroke-width=".65">
<path d="M231 120h38M361 120h30M231 135h38M231 127h38M361 135h30M361 127h30M231 143h38M231 158h38M231 150h38M361 143h30M361 158h30M361 150h30"/>
<path d="M650 143h-22v45h22M673 143h275v121h-23M704 143v15M231 165h38M231 173h38M361 165h30M361 173h30M628 165h-31v16M704 173v46h-99v106h45M231 188h38M231 181h38M231 196h38"/>
<path d="M361 188h30M361 181h30M361 196h30M673 188h31M231 203h38M231 211h38M231 219h38M361 203h30M361 211h30M361 219h30M247 280h22M247 272h22"/>
<path d="M361 280h30M361 272h30M529 272v23M650 280h-22v23h22M650 272h-160v15M925 280h23M247 295h22M247 287h22M361 295h30M361 287h30M574 295h76M628 287h22"/>
<path d="M925 295h23M925 287h23M247 303h22M247 318h22M247 310h22M361 303h30M361 318h30M361 310h30M490 310v15M628 318h22M925 303h23M925 318h23"/>
<path d="M925 310h23M247 333h22M247 325h22M361 333h30M361 325h30M628 333h22M925 333h23M925 325h23M247 348h22M247 356h22M247 341h22M361 348h30"/>
<path d="M361 356h30M361 341h30M628 348h22M628 356h22M925 356h23M247 371h22M247 363h22M361 371h30M361 363h30M628 371h22M628 363h22M628 379h22"/>
<path d="M925 371h23M925 363h23M925 379h23M628 386h22M628 394h22M925 386h23M925 394h23M628 402h22M628 417h22M925 417h23M925 409h23M247 424h22"/>
<path d="M247 432h22M247 440h22M361 424h30M361 432h30M361 440h30M628 424h22M628 432h22M628 440h22M925 424h23M925 432h23M925 440h23M247 447h22"/>
<path d="M247 455h22M361 447h30M361 455h30M628 447h22M628 455h22M925 447h23M925 455h23M247 463h22M247 470h22M247 478h22M361 463h30M361 470h30"/>
<path d="M361 478h30M628 463h22M628 470h22M925 463h23M925 478h23M247 485h22M247 493h22M361 485h30M361 493h30M628 485h22M628 493h22M925 485h23"/>
<path d="M925 493h23M247 501h22M247 508h22M247 516h22M361 501h30M361 508h30M361 516h30M628 501h22M628 508h22M628 516h22M925 501h23M925 508h23"/>
<path d="M925 516h23M247 523h22M361 523h30M628 523h22M628 531h22M628 539h22M925 523h23M925 531h23M628 554h22M925 554h23M925 546h23M239 577h30"/>
<path d="M361 577h30M628 577h22M628 562h22M628 569h22M925 577h23M925 562h23M925 569h23M239 584h30M239 592h30M239 600h30M361 584h30M361 592h30"/>
<path d="M361 600h30M628 584h22M628 592h22M628 600h22M925 584h23M925 592h23M925 600h23M628 607h22M925 615h23M628 623h22M628 630h22M628 638h22"/>
<path d="M925 623h23M925 630h23M925 638h23M628 645h22M628 653h22M925 645h23M925 653h23M628 661h22M628 668h22M628 676h22M925 661h23M925 668h23"/>
<path d="M323 684h15M628 699h22M650 691h-22v31h22M628 714h22M628 706h22M323 729h15"/>
</g>
<g fill="#008000" stroke="#008000" stroke-width=".65">
<circle cx="628" cy="287" r="1.5"/>
<circle cx="628" cy="295" r="1.5"/>
<circle cx="628" cy="699" r="1.5"/>
<circle cx="628" cy="706" r="1.5"/>
<circle cx="628" cy="714" r="1.5"/>
<circle cx="628" cy="165" r="1.5"/>
<circle cx="704" cy="188" r="1.5"/>
<circle cx="704" cy="143" r="1.5"/>
<circle cx="529" cy="272" r="1.5"/>
</g>
<g font-size="6.5" fill="#808080">
<text x="266" y="119">PH0</text>
<text x="353" y="119">PE7</text>
<text x="292" y="122">PH0</text>
<text x="328" y="122">PE7</text>
<text x="266" y="126">PH1</text>
<text x="292" y="130">PH1</text>
<text x="328" y="130">PE6</text>
<text x="353" y="126">PE6</text>
<text x="266" y="134">PH2</text>
<text x="292" y="137">PH2</text>
<text x="328" y="137">PE5</text>
<text x="353" y="134">PE5</text>
<text x="266" y="141">PH3</text>
<text x="353" y="141">PE4</text>
<text x="266" y="149">PH4</text>
<text x="292" y="145">PH3</text>
<text x="328" y="145">PE4</text>
<text x="353" y="149">PE3</text>
<text x="292" y="152">PH4</text>
<text x="328" y="152">PE3</text>
<text x="266" y="157">PH5</text>
<text x="292" y="160">PH5</text>
<text x="328" y="160">PE2</text>
<text x="353" y="157">PE2</text>
<text x="266" y="164">PH6</text>
<text x="292" y="168">PH6</text>
<text x="328" y="168">PE1</text>
<text x="353" y="164">PE1</text>
<text x="267" y="172">PB0</text>
<text x="353" y="172">PE0</text>
<text x="267" y="180">PB1</text>
<text x="292" y="175">PB0</text>
<text x="328" y="175">PE0</text>
<text x="353" y="180">PG5</text>
<text x="292" y="183">PB1</text>
<text x="327" y="183">PG5</text>
<text x="267" y="187">PB2</text>
<text x="292" y="191">PB2</text>
<text x="320" y="191">RESET</text>
<text x="353" y="187">RESE</text>
<text x="368" y="187">T</text>
<text x="267" y="195">PB3</text>
<text x="353" y="195">PG4</text>
<text x="267" y="202">PB4</text>
<text x="292" y="198">PB3</text>
<text x="327" y="198">PG4</text>
<text x="353" y="202">PG3</text>
<text x="292" y="206">PB4</text>
<text x="327" y="206">PG3</text>
<text x="267" y="210">PB5</text>
<text x="292" y="213">PB5</text>
<text x="327" y="213">PH7</text>
<text x="353" y="210">PH7</text>
<text x="267" y="218">PB6</text>
<text x="292" y="221">PB6</text>
<text x="328" y="221">PB7</text>
<text x="353" y="218">PB7</text>
<text x="917" y="263">33</text>
<text x="884" y="267">XTAL2</text>
<text x="267" y="271">PC2</text>
<text x="292" y="274">PC2</text>
<text x="322" y="274">GND0</text>
<text x="353" y="271">GND0</text>
<text x="648" y="271">100</text>
<text x="673" y="274">AVCC</text>
<text x="267" y="279">PC3</text>
<text x="292" y="282">PC3</text>
<text x="328" y="282">PC1</text>
<text x="353" y="279">PC1</text>
<text x="652" y="279">31</text>
<text x="673" y="282">VCC_2</text>
<text x="868" y="282">PF0_(ADC0)</text>
<text x="917" y="279">97</text>
<text x="267" y="286">PC4</text>
<text x="353" y="286">PC0</text>
<text x="652" y="286">10</text>
<text x="917" y="286">96</text>
<text x="267" y="294">PC5</text>
<text x="292" y="290">PC4</text>
<text x="328" y="290">PC0</text>
<text x="353" y="294">PG1</text>
<text x="652" y="294">61</text>
<text x="673" y="290">VCC_3</text>
<text x="868" y="290">PF1_(ADC1)</text>
<text x="917" y="294">95</text>
<text x="292" y="297">PC5</text>
<text x="327" y="297">PG1</text>
<text x="673" y="297">VCC_4</text>
<text x="868" y="297">PF2_(ADC2)</text>
<text x="267" y="301">PC6</text>
<text x="292" y="305">PC6</text>
<text x="327" y="305">PG0</text>
<text x="353" y="301">PG0</text>
<text x="652" y="301">80</text>
<text x="673" y="305">VCC</text>
<text x="868" y="305">PF3_(ADC3)</text>
<text x="917" y="301">94</text>
<text x="267" y="309">PC7</text>
<text x="353" y="309">PD7</text>
<text x="917" y="309">93</text>
<text x="267" y="317">PL0</text>
<text x="292" y="312">PC7</text>
<text x="327" y="312">PD7</text>
<text x="353" y="317">PD6</text>
<text x="652" y="317">30</text>
<text x="854" y="312">PF4_(ADC4/TCK)</text>
<text x="917" y="317">92</text>
<text x="292" y="320">PL0</text>
<text x="327" y="320">PD6</text>
<text x="673" y="320">~RESET</text>
<text x="853" y="320">PF5_(ADC5/TMS)</text>
<text x="267" y="324">PL1</text>
<text x="292" y="328">PL1</text>
<text x="327" y="328">PD5</text>
<text x="353" y="324">PD5</text>
<text x="652" y="324">34</text>
<text x="673" y="328">XTAL1</text>
<text x="853" y="328">PF6_(ADC6/TDO)</text>
<text x="917" y="324">91</text>
<text x="267" y="332">PL2</text>
<text x="292" y="335">PL2</text>
<text x="327" y="335">PD4</text>
<text x="353" y="332">PD4</text>
<text x="652" y="332">98</text>
<text x="673" y="335">AREF</text>
<text x="855" y="335">PF7_(ADC7/TDI)</text>
<text x="917" y="332">90</text>
<text x="267" y="340">PL3</text>
<text x="353" y="340">PD3</text>
<text x="267" y="347">PL4</text>
<text x="292" y="343">PL3</text>
<text x="327" y="343">PD3</text>
<text x="353" y="347">PD2</text>
<text x="652" y="347">78</text>
<text x="292" y="351">PL4</text>
<text x="327" y="351">PD2</text>
<text x="673" y="351">PA0_(AD0)</text>
<text x="267" y="355">PL5</text>
<text x="292" y="358">PL5</text>
<text x="327" y="358">PD1</text>
<text x="353" y="355">PD1</text>
<text x="652" y="355">77</text>
<text x="673" y="358">PA1_(AD1)</text>
<text x="868" y="358">PG0_(~WR)</text>
<text x="917" y="355">51</text>
<text x="267" y="362">PL6</text>
<text x="292" y="366">PL6</text>
<text x="327" y="366">PD0</text>
<text x="353" y="362">PD0</text>
<text x="652" y="362">76</text>
<text x="673" y="366">PA2_(AD2)</text>
<text x="870" y="366">PG1_(~RD)</text>
<text x="917" y="362">52</text>
<text x="267" y="370">PL7</text>
<text x="353" y="370">VCC0</text>
<text x="652" y="370">75</text>
<text x="917" y="370">70</text>
<text x="292" y="373">PL7</text>
<text x="324" y="373">VCC0</text>
<text x="652" y="378">74</text>
<text x="673" y="373">PA3_(AD3)</text>
<text x="872" y="373">PG2_(ALE)</text>
<text x="917" y="378">28</text>
<text x="673" y="381">PA4_(AD4)</text>
<text x="863" y="381">(TOSC2)_PG3</text>
<text x="652" y="385">73</text>
<text x="673" y="389">PA5_(AD5)</text>
<text x="863" y="389">(TOSC1)_PG4</text>
<text x="917" y="385">29</text>
<text x="652" y="393">72</text>
<text x="917" y="393">1</text>
<text x="652" y="401">71</text>
<text x="673" y="396">PA6_(AD6)</text>
<text x="867" y="396">(OC0B)_PG5</text>
<text x="673" y="404">PA7_(AD7)</text>
<text x="867" y="411">(RXD2)_PH0</text>
<text x="917" y="408">12</text>
<text x="652" y="416">19</text>
<text x="673" y="419">(~SS/PCINT0)_PB0</text>
<text x="867" y="419">(TXD2)_PH1</text>
<text x="917" y="416">13</text>
<text x="267" y="423">PK4</text>
<text x="353" y="423">PK5</text>
<text x="652" y="423">20</text>
<text x="917" y="423">14</text>
<text x="267" y="431">PK3</text>
<text x="292" y="427">PK4</text>
<text x="328" y="427">PK5</text>
<text x="353" y="431">PK6</text>
<text x="652" y="431">21</text>
<text x="673" y="427">(SCK/PCINT1)_PB1</text>
<text x="868" y="427">(XCK2)_PH2</text>
<text x="917" y="431">15</text>
<text x="292" y="434">PK3</text>
<text x="328" y="434">PK6</text>
<text x="673" y="434">(MOSI/PCINT2)_PB2</text>
<text x="867" y="434">(OC4A)_PH3</text>
<text x="267" y="439">PK2</text>
<text x="292" y="442">PK2</text>
<text x="328" y="442">PK7</text>
<text x="353" y="439">PK7</text>
<text x="652" y="439">22</text>
<text x="673" y="442">(MISO/PCINT3)_PB3</text>
<text x="867" y="442">(OC4B)_PH4</text>
<text x="917" y="439">16</text>
<text x="267" y="446">PK1</text>
<text x="292" y="450">PK1</text>
<text x="324" y="450">VCC1</text>
<text x="353" y="446">VCC1</text>
<text x="652" y="446">23</text>
<text x="673" y="450">(OC2A/PCINT4)_PB4</text>
<text x="867" y="450">(OC4C)_PH5</text>
<text x="917" y="446">17</text>
<text x="267" y="454">PK0</text>
<text x="353" y="454">PJ7</text>
<text x="652" y="454">24</text>
<text x="917" y="454">18</text>
<text x="267" y="461">PF7</text>
<text x="292" y="457">PK0</text>
<text x="329" y="457">PJ7</text>
<text x="353" y="461">PA0</text>
<text x="652" y="461">25</text>
<text x="673" y="457">(OC1A/PCINT5)_PB5</text>
<text x="867" y="457">(OC2B)_PH6</text>
<text x="917" y="461">27</text>
<text x="292" y="465">PF7</text>
<text x="328" y="465">PA0</text>
<text x="673" y="465">(OC1B/PCINT6)_PB6</text>
<text x="875" y="465">(T4)_PH7</text>
<text x="267" y="469">PF6</text>
<text x="292" y="472">PF6</text>
<text x="328" y="472">PA1</text>
<text x="353" y="469">PA1</text>
<text x="652" y="469">26</text>
<text x="673" y="472">(OC0A/OC1C/PCINT7)_PB7</text>
<text x="268" y="477">PJ0</text>
<text x="353" y="477">PA2</text>
<text x="917" y="477">63</text>
<text x="268" y="484">PJ1</text>
<text x="292" y="480">PJ0</text>
<text x="328" y="480">PA2</text>
<text x="353" y="484">PA3</text>
<text x="652" y="484">53</text>
<text x="845" y="480">PJ0_(RXD3/PCINT9)</text>
<text x="917" y="484">64</text>
<text x="268" y="492">PJ2</text>
<text x="292" y="488">PJ1</text>
<text x="328" y="488">PA3</text>
<text x="353" y="492">PA4</text>
<text x="652" y="492">54</text>
<text x="673" y="488">PC0_(A8)</text>
<text x="841" y="488">PJ1_(TXD3/PCINT10)</text>
<text x="917" y="492">65</text>
<text x="292" y="495">PJ2</text>
<text x="328" y="495">PA4</text>
<text x="673" y="495">PC1_(A9)</text>
<text x="842" y="495">PJ2_(XCK3/PCINT11)</text>
<text x="268" y="500">PJ3</text>
<text x="292" y="503">PJ3</text>
<text x="328" y="503">PA5</text>
<text x="353" y="500">PA5</text>
<text x="652" y="500">55</text>
<text x="673" y="503">PC2_(A10)</text>
<text x="859" y="503">PJ3_(PCINT12)</text>
<text x="917" y="500">66</text>
<text x="268" y="507">PJ4</text>
<text x="353" y="507">PA6</text>
<text x="652" y="507">56</text>
<text x="917" y="507">67</text>
<text x="268" y="515">PJ5</text>
<text x="292" y="511">PJ4</text>
<text x="328" y="511">PA6</text>
<text x="353" y="515">PA7</text>
<text x="652" y="515">57</text>
<text x="673" y="511">PC3_(A11)</text>
<text x="859" y="511">PJ4_(PCINT13)</text>
<text x="917" y="515">68</text>
<text x="292" y="518">PJ5</text>
<text x="328" y="518">PA7</text>
<text x="673" y="518">PC4_(A12)</text>
<text x="859" y="518">PJ5_(PCINT14)</text>
<text x="268" y="522">PJ6</text>
<text x="292" y="526">PJ6</text>
<text x="327" y="526">PG2</text>
<text x="353" y="522">PG2</text>
<text x="652" y="522">58</text>
<text x="673" y="526">PC5_(A13)</text>
<text x="859" y="526">PJ6_(PCINT15)</text>
<text x="917" y="522">69</text>
<text x="652" y="530">59</text>
<text x="673" y="533">PC6_(A14)</text>
<text x="893" y="533">PJ7</text>
<text x="917" y="530">79</text>
<text x="652" y="538">60</text>
<text x="673" y="541">PC7_(A15)</text>
<text x="917" y="545">89</text>
<text x="840" y="549">PK0_(ADC8/PCINT16)</text>
<text x="652" y="553">43</text>
<text x="673" y="556">(SCL/INT0)_PD0</text>
<text x="840" y="556">PK1_(ADC9/PCINT17)</text>
<text x="917" y="553">88</text>
<text x="652" y="561">44</text>
<text x="673" y="564">(SDA/INT1)_PD1</text>
<text x="837" y="564">PK2_(ADC10/PCINT18)</text>
<text x="917" y="561">87</text>
<text x="652" y="568">45</text>
<text x="917" y="568">86</text>
<text x="261" y="576">GND1</text>
<text x="353" y="576">VCC2</text>
<text x="652" y="576">46</text>
<text x="673" y="571">(RXD1/INT2)_PD2</text>
<text x="837" y="571">PK3_(ADC11/PCINT19)</text>
<text x="917" y="576">85</text>
<text x="292" y="579">GND1</text>
<text x="324" y="579">VCC2</text>
<text x="673" y="579">(TXD1/INT3)_PD3</text>
<text x="837" y="579">PK4_(ADC12/PCINT20)</text>
<text x="267" y="583">PF2</text>
<text x="292" y="587">PF2</text>
<text x="328" y="587">PF3</text>
<text x="353" y="583">PF3</text>
<text x="652" y="583">47</text>
<text x="673" y="587">(ICP1)_PD4</text>
<text x="837" y="587">PK5_(ADC13/PCINT21)</text>
<text x="917" y="583">84</text>
<text x="267" y="591">PF1</text>
<text x="353" y="591">PF4</text>
<text x="652" y="591">48</text>
<text x="917" y="591">83</text>
<text x="267" y="599">PF0</text>
<text x="292" y="594">PF1</text>
<text x="328" y="594">PF4</text>
<text x="353" y="599">PF5</text>
<text x="652" y="599">49</text>
<text x="673" y="594">(XCK1)_PD5</text>
<text x="837" y="594">PK6_(ADC14/PCINT22)</text>
<text x="917" y="599">82</text>
<text x="292" y="602">PF0</text>
<text x="328" y="602">PF5</text>
<text x="673" y="602">(T1)_PD6</text>
<text x="837" y="602">PK7_(ADC15/PCINT23)</text>
<text x="652" y="606">50</text>
<text x="673" y="610">(T0)_PD7</text>
<text x="870" y="617">(ICP4)_PL0</text>
<text x="917" y="614">35</text>
<text x="655" y="621">2</text>
<text x="917" y="621">36</text>
<text x="655" y="629">3</text>
<text x="673" y="625">(RXD0/PCINT8)_PE0</text>
<text x="870" y="625">(ICP5)_PL1</text>
<text x="917" y="629">37</text>
<text x="673" y="632">(TXD0)_PE1</text>
<text x="876" y="632">(T5)_PL2</text>
<text x="655" y="637">4</text>
<text x="673" y="640">(XCK0/AIN0)_PE2</text>
<text x="868" y="640">(OC5A)_PL3</text>
<text x="917" y="637">38</text>
<text x="655" y="644">5</text>
<text x="673" y="648">(OC3A/AIN1)_PE3</text>
<text x="868" y="648">(OC5B)_PL4</text>
<text x="917" y="644">39</text>
<text x="655" y="652">6</text>
<text x="917" y="652">40</text>
<text x="655" y="660">7</text>
<text x="673" y="655">(OC3B/INT4)_PE4</text>
<text x="870" y="655">OC5C)_PL5</text>
<text x="917" y="660">41</text>
<text x="673" y="663">(OC3C/INT5)_PE5</text>
<text x="892" y="663">PL6</text>
<text x="655" y="667">8</text>
<text x="673" y="671">(T3/INT6)_PE6</text>
<text x="892" y="671">PL7</text>
<text x="917" y="667">42</text>
<text x="655" y="675">9</text>
<text x="673" y="678">(CLKO/ICP3/INT7)_PE7</text>
<text x="652" y="690">11</text>
<text x="673" y="693">GND_2</text>
<text x="652" y="698">62</text>
<text x="673" y="701">GND_3</text>
<text x="652" y="705">32</text>
<text x="652" y="713">81</text>
<text x="673" y="709">GND_4</text>
<text x="673" y="716">GND_5</text>
<text x="652" y="721">99</text>
<text x="673" y="724">GND</text>
</g>
</svg>
